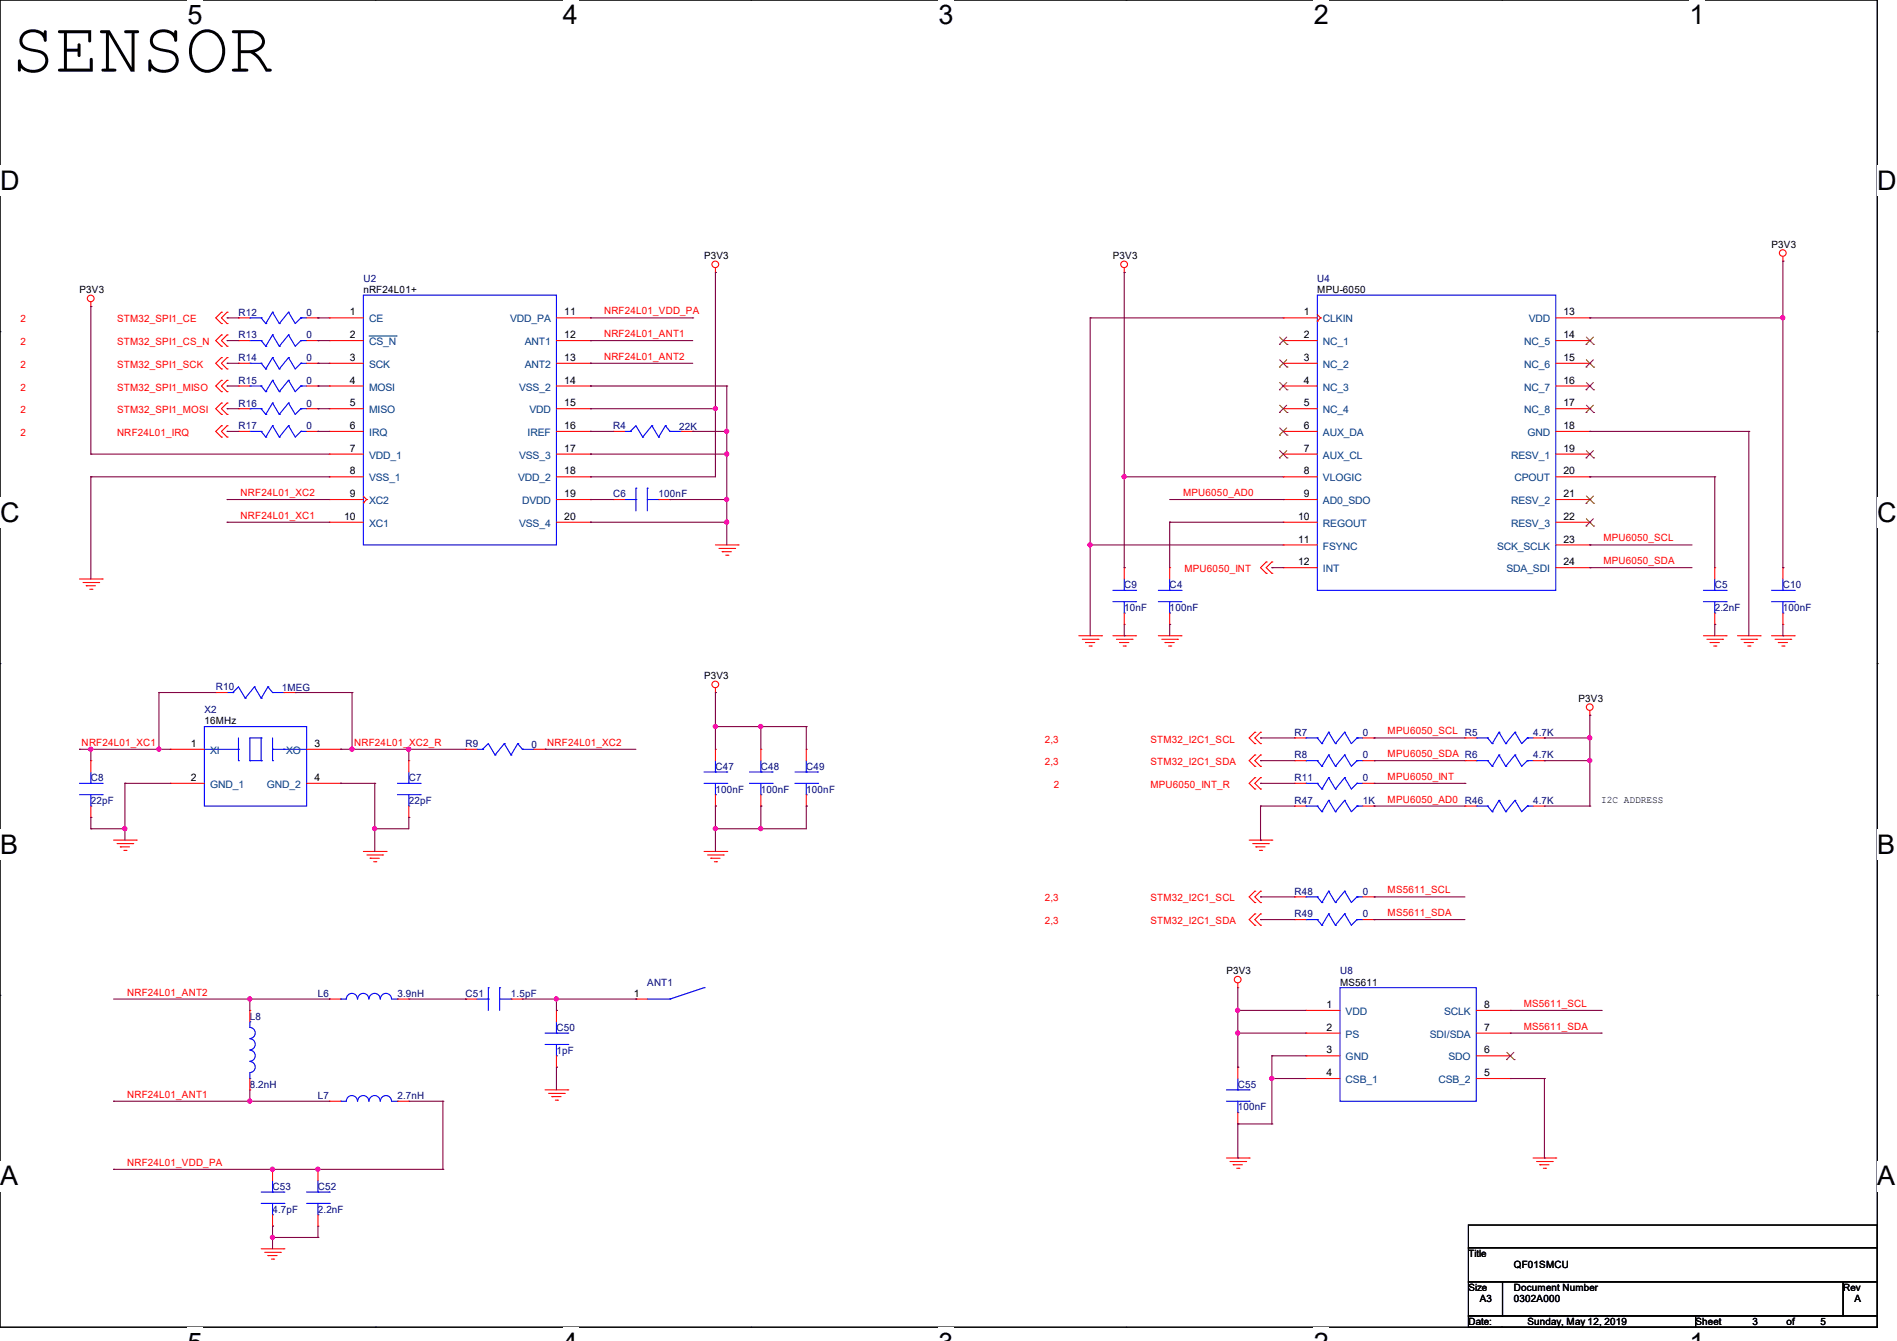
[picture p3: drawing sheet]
<svg xmlns="http://www.w3.org/2000/svg" width="297mm" height="210mm" viewBox="0 0 297 210" stroke-linecap="round" stroke-linejoin="round" font-family="sans-serif">
<path d="M0 0h293.9v207.9h-293.9z" fill="none" stroke="#000" stroke-width=".17"/>
<g fill="#fff">
<path d="M29.4 0h2.3v4.7h-2.3z"/>
<path d="M29.4 207.9h2.3v2.1h-2.3z"/>
</g>
<path d="M58.8 0h.1M58.8 207.9h.1" fill="none" stroke="#000" stroke-width=".17"/>
<g fill="#fff">
<path d="M88.1 0h2.4v4.7h-2.4z"/>
<path d="M88.1 207.9h2.4v2.1h-2.4z"/>
</g>
<path d="M117.6 0h.1M117.6 207.9h.1" fill="none" stroke="#000" stroke-width=".17"/>
<g fill="#fff">
<path d="M146.9 0h2.4v4.7h-2.4z"/>
<path d="M146.9 207.9h2.4v2.1h-2.4z"/>
</g>
<path d="M176.3 0h.1M176.3 207.9h.1" fill="none" stroke="#000" stroke-width=".17"/>
<g fill="#fff">
<path d="M205.7 0h2.4v4.7h-2.4z"/>
<path d="M205.7 207.9h2.4v2.1h-2.4z"/>
</g>
<path d="M235.1 0h.1M235.1 207.9h.1" fill="none" stroke="#000" stroke-width=".17"/>
<g fill="#fff">
<path d="M264.5 0h2.4v4.7h-2.4z"/>
<path d="M264.5 207.9h2.4v2.1h-2.4z"/>
<path d="M0 26h3v4.7h-3z"/>
<path d="M293.9 26h3.1v4.7h-3.1z"/>
<path d="M0 77.9h3v4.7h-3z"/>
<path d="M293.9 77.9h3.1v4.7h-3.1z"/>
</g>
<path d="M0 51.9h.1M293.9 51.9h.1" fill="none" stroke="#000" stroke-width=".17"/>
<g fill="#fff">
<path d="M0 129.9h2.8v4.7h-2.8z"/>
<path d="M293.9 129.9h2.9v4.7h-2.9z"/>
</g>
<path d="M0 103.9h.1M293.9 103.9h.1" fill="none" stroke="#000" stroke-width=".17"/>
<g fill="#fff">
<path d="M0 181.8h2.8v4.8h-2.8z"/>
<path d="M293.8 181.8h3v4.8h-3z"/>
</g>
<path d="M0 155.9h.1M293.9 155.9h.1M229.9 191.9h64v3.5h-64zM229.9 195.4h64v5.3h-64zM229.9 200.7h5.3v5.4h-5.3zM229.9 206.1h35.6v1.8h-35.6zM235.2 200.7h53.4v5.4h-53.4zM265.5 206.1h28.4v1.8h-28.4zM288.6 200.7h5.3v5.4h-5.3z" fill="none" stroke="#000" stroke-width=".17"/>
<g fill="none" stroke="#f00" stroke-width=".17">
<path d="M14.2 48h.1M14.2 47.3v.7M34.7 48.9h.1M34.7 50.7h.1M34.7 52.5h.1M34.7 54.2h.1M34.7 56h.1M34.7 57.8h.1M34.7 59.6h.1M34.7 48.9l-.9 .9 .9 .9M34.7 52.5l-.9 .8 .9 .9M34.7 56l-.9 .9 .9 .9"/>
<path d="M34.7 59.6l-.9 .9 .9 .8M35.6 48.9h.1M35.6 50.7h.1M35.6 52.5h.1M35.6 54.2h.1M35.6 56h.1M35.6 57.8h.1M35.6 59.6h.1M35.6 48.9l-.9 .9 .9 .9M35.6 52.5l-.9 .8 .9 .9M35.6 56l-.9 .9 .9 .9M35.6 59.6l-.9 .9 .9 .8"/>
<path d="M37.3 56.9h.1M37.3 53.3h.1M37.3 49.8h.1M37.3 49.8h1.8M37.3 53.3h1.8M37.3 56.9h1.8M48 49.8h1.8M48 53.3h1.8M48 56.9h1.8M49.8 56.9h.1M49.8 53.3h.1M49.8 49.8h.1"/>
<path d="M51.6 49.8h.1M51.6 53.3h.1M51.6 56.9h.1M51.6 49.8h5.3M51.6 53.3h5.3M51.6 56.9h5.3M87.1 49.8h5.4M87.1 53.3h5.4M87.1 56.9h5.4M92.5 49.8h.1M92.5 53.3h.1M92.5 56.9h.1"/>
<path d="M112 42.7h.1M112 42v.7M176 42.7h.1M176 42v.7M200.9 49.8h.1M200.9 53.3h.1M200.9 56.9h.1M200.9 49.8h5.3M200.9 53.3h5.3M200.9 56.9h5.3M206.2 50.3h.1M206.2 49.3l.6 .5"/>
<path d="M206.8 49.8h.1M206.8 49.8l-.6 .5M243.6 49.8h5.3M243.6 53.3h5.3M243.6 56.9h5.3M248.9 49.8h.1M248.9 53.3h.1M248.9 56.9h.1M279.1 40.9h.1M279.1 40.2v.7M34.7 61.3h.1M34.7 63.1h.1"/>
<path d="M34.7 64.9h.1M34.7 66.7h.1M34.7 68.5h.1M34.7 63.1l-.9 .9 .9 .9M34.7 66.7l-.9 .9 .9 .9M35.6 61.3h.1M35.6 63.1h.1M35.6 64.9h.1M35.6 66.7h.1M35.6 68.5h.1M35.6 63.1l-.9 .9 .9 .9M35.6 66.7l-.9 .9 .9 .9"/>
<path d="M37.3 60.5h.1M37.3 67.6h.1M37.3 64h.1M37.3 60.5h1.8M37.3 64h1.8M37.3 67.6h1.8M48 60.5h1.8M48 64h1.8M48 67.6h1.8M49.8 60.5h.1M49.8 67.6h.1M49.8 64h.1"/>
<path d="M51.6 60.5h.1M51.6 64h.1M51.6 67.6h.1M51.6 71.1h.1M51.6 74.7h.1M51.6 78.2h.1M51.6 60.5h5.3M51.6 64h5.3M51.6 67.6h5.3M51.6 71.1h5.3M51.6 74.7h5.3M51.6 78.2h5.3"/>
<path d="M56.9 78.7h.1M56.9 77.7l.5 .5M57.4 78.2h.1M57.4 78.2l-.5 .5M87.1 60.5h5.4M87.1 64h5.4M87.1 67.6h5.4M87.1 71.1h5.4M87.1 74.7h5.4M87.1 78.2h5.4M92.5 60.5h.1M92.5 64h.1"/>
<path d="M92.5 67.6h.1M92.5 71.1h.1M92.5 74.7h.1M92.5 78.2h.1M96 67.6h.1M96 78.2h.1M96 67.6h1.8M96 78.2h1.8M103.1 78.2h1.8M104.9 78.2h.1M106.7 67.6h1.8M108.5 67.6h.1"/>
<path d="M200.9 67.6h.1M200.9 71.1h.1M200.9 74.7h.1M200.9 78.2h.1M200.9 60.5h.1M200.9 64h.1M200.9 60.5h5.3M200.9 64h5.3M200.9 67.6h5.3M200.9 71.1h5.3M200.9 74.7h5.3M200.9 78.2h5.3"/>
<path d="M243.6 60.5h5.3M243.6 64h5.3M243.6 67.6h5.3M243.6 71.1h5.3M243.6 74.7h5.3M243.6 78.2h5.3M248.9 60.5h.1M248.9 64h.1M248.9 67.6h.1M248.9 71.1h.1M248.9 74.7h.1M248.9 78.2h.1"/>
<path d="M12.4 90.7h3.6M13 91.2h2.5M13.5 91.7h.1M13.5 91.7h1.4M14.1 92.3h.3M14.4 92.3h.1M15.5 91.2h.1M16 90.7h.1M51.6 81.8h.1M51.6 81.8h5.3M87.1 81.8h5.4M92.5 81.8h.1"/>
<path d="M112 85.3h3.6M112.6 85.9h2.4M113.1 86.4h.1M113.1 86.4h1.4M113.6 87h.4M114 87h.1M115 85.9h.1M115.6 85.3h.1M168.9 99.6h3.6M172.5 99.6h.1M174.2 99.6h3.6M176 97.8h.1"/>
<path d="M176 88.9h.1M176 88.9v1.8M176 96v1.8M177.8 99.6h.1M181.4 99.6h3.5M183.1 97.8h.1M183.1 88.9h.1M183.1 88.9v1.8M183.1 96v1.8M184.9 99.6h.1M198.2 88h.1M198.2 89.8h.1"/>
<path d="M198.2 88l-.8 .9 .8 .9M199.1 88h.1M199.1 89.8h.1M199.1 88l-.9 .9 .9 .9M200.9 81.8h.1M200.9 85.3h.1M200.9 88.9h.1M200.9 85.3h5.3M200.9 81.8h5.3M200.9 88.9h5.3M243.6 85.3h5.3M243.6 81.8h5.3"/>
<path d="M243.6 88.9h5.3M248.9 81.8h.1M248.9 85.3h.1M248.9 88.9h.1M266.7 99.6h3.6M268.5 97.8h.1M268.5 88.9h.1M268.5 88.9v1.8M268.5 96v1.8M270.3 99.6h.1M272 99.6h3.6M275.6 99.6h.1"/>
<path d="M277.4 99.6h3.5M279.1 97.8h.1M279.1 88.9h.1M279.1 88.9v1.8M279.1 96v1.8M280.9 99.6h.1M14.2 119.1h.1M14.2 119.1v1.8M26.7 117.3h.1M26.7 117.3h5.3M33.8 108.5h.1M33.8 108.5h1.8"/>
<path d="M44.4 108.5h1.8M46.2 108.5h.1M48 117.3h5.3M53.3 117.3h.1M64 119.1h.1M64 119.1v1.8M72.9 117.3h.1M72.9 117.3h1.8M83.6 117.3h1.7M85.3 117.3h.1M112 108.5h.1M112 117.3h.1"/>
<path d="M112 107.7v.8M112 117.3v1.8M119.1 117.3h.1M119.1 117.3v1.8M126.2 117.3h.1M126.2 117.3v1.8M169.5 100.1h2.4M170 100.6h.1M170 100.6h1.4M170.5 101.2h.4M170.9 101.2h.1M171.9 100.1h.1"/>
<path d="M174.8 100.1h2.4M175.3 100.6h.1M175.3 100.6h1.4M175.9 101.2h.3M176.2 101.2h.1M177.2 100.1h.1M181.9 100.1h2.5M182.4 100.6h.1M182.4 100.6h1.5M183 101.2h.3M183.3 101.2h.1M184.4 100.1h.1"/>
<path d="M196.5 114.7h.1M196.5 116.5h.1M196.5 118.2h.1M196.5 114.7l-.9 .9 .9 .9M196.5 118.2l-.9 .9 .9 .9M197.4 114.7h.1M197.4 116.5h.1M197.4 118.2h.1M197.4 114.7l-.9 .9 .9 .9M197.4 118.2l-.9 .9 .9 .9M202.7 119.1h.1M202.7 115.6h.1"/>
<path d="M202.7 119.1h1.8M202.7 115.6h1.8M213.4 119.1h1.7M213.4 115.6h1.7M215.1 119.1h.1M215.1 115.6h.1M229.4 115.6h.1M229.4 119.1h.1M229.4 119.1h1.7M229.4 115.6h1.7M240 119.1h1.8M240 115.6h1.8"/>
<path d="M241.8 115.6h.1M241.8 119.1h.1M248.9 112h.1M248.9 111.3v.7M267.3 100.1h2.4M267.8 100.6h.1M267.8 100.6h1.4M268.3 101.2h.3M268.6 101.2h.1M269.7 100.1h.1M272.6 100.1h2.4M273.1 100.6h.1"/>
<path d="M273.1 100.6h1.4M273.6 101.2h.4M274 101.2h.1M275 100.1h.1M277.9 100.1h2.5M278.4 100.6h.1M278.4 100.6h1.5M279 101.2h.3M279.3 101.2h.1M280.4 100.1h.1M14.2 128h.1M14.2 126.2v1.8"/>
<path d="M17.8 131.6h3.5M18.3 132.1h2.5M18.8 132.6h.1M18.8 132.6h1.5M19.4 133.2h.3M19.7 133.2h.1M20.8 132.1h.1M21.3 131.6h.1M26.7 122.7h.1M26.7 122.7h5.3M48 122.7h5.3M53.3 122.7h.1"/>
<path d="M56.9 133.3h3.6M57.4 133.9h2.5M58 134.4h.1M58 134.4h1.4M58.5 135h.3M58.8 135h.1M59.9 133.9h.1M60.5 133.3h.1M64 128h.1M64 126.2v1.8M110.2 133.3h3.6M110.8 133.9h2.4"/>
<path d="M111.3 134.4h.1M111.3 134.4h1.4M111.8 135h.4M112 126.2h.1M112 124.5v1.7M112.2 135h.1M113.2 133.9h.1M113.8 133.3h.1M119.1 126.2h.1M119.1 124.5v1.7M126.2 126.2h.1M126.2 124.5v1.7"/>
<path d="M195.6 131.6h3.5M196.1 132.1h2.5M196.5 120h.1M196.5 121.8h.1M196.5 123.6h.1M196.5 139.6h.1M196.5 121.8l-.9 .9 .9 .9M196.5 139.6l-.9 .9 .9 .9M196.6 132.6h.1M196.6 132.6h1.5M197.2 133.2h.3M197.4 120h.1"/>
<path d="M197.4 121.8h.1M197.4 123.6h.1M197.4 139.6h.1M197.4 121.8l-.9 .9 .9 .9M197.4 139.6l-.9 .9 .9 .9M197.5 133.2h.1M198.6 132.1h.1M199.1 131.6h.1M202.7 126.2h.1M202.7 122.7h.1M202.7 126.2h1.8M202.7 122.7h1.8"/>
<path d="M213.4 126.2h1.7M213.4 122.7h1.7M215.1 126.2h.1M215.1 122.7h.1M229.4 126.2h.1M229.4 126.2h1.7M240 126.2h1.8M241.8 126.2h.1M39.1 158.2h.1M39.1 158.2v1.8M51.6 156.5h.1M51.6 156.5h1.7"/>
<path d="M62.2 156.5h1.8M64 156.5h.1M72.9 156.5h.1M72.9 156.5h1.8M80 156.5h1.8M81.8 156.5h.1M87.1 158.2h.1M87.1 158.2v1.8M99.6 156.5h.1M99.6 156.5h1.7M193.8 154.7h.1M193.8 154v.7"/>
<path d="M196.5 141.4h.1M196.5 143.1h.1M196.5 144.9h.1M196.5 143.1l-.9 .9 .9 .9M197.4 141.4h.1M197.4 143.1h.1M197.4 144.9h.1M197.4 143.1l-.9 .9 .9 .9M202.7 140.5h.1M202.7 144h.1M202.7 140.5h1.8M202.7 144h1.8"/>
<path d="M204.5 158.2h.1M204.5 158.2h5.3M213.4 140.5h1.7M213.4 144h1.7M215.1 140.5h.1M215.1 144h.1M231.1 158.2h5.4M236.5 158.2h.1M39.1 170.7h.1M39.1 168.9v1.8M51.6 172.5h.1M51.6 172.5h1.7"/>
<path d="M62.2 172.5h1.8M64 172.5h.1M85.3 170.7h3.6M85.9 171.2h2.4M86.4 171.7h.1M86.4 171.7h1.4M87 172.3h.3M87.1 167.1h.1M87.1 165.4v1.7M87.3 172.3h.1M88.3 171.2h.1M88.9 170.7h.1"/>
<path d="M193.8 176h.1M193.8 167.1h.1M193.8 167.1v1.8M193.8 174.2v1.8M204.5 161.8h.1M204.5 165.4h.1M204.5 168.9h.1M204.5 161.8h5.3M204.5 165.4h5.3M204.5 168.9h5.3M231.1 161.8h5.4M231.1 165.4h5.4"/>
<path d="M231.1 168.9h5.4M236.5 168.9h.1M236.5 165.4h.1M236.5 161.8h.1M40.9 195.6h3.5M41.4 196.1h2.5M42 196.6h.1M42 196.6h1.4M42.5 197.2h.3M42.7 192h.1M42.7 183.1h.1M42.7 183.1v1.8"/>
<path d="M42.7 190.2v1.8M42.8 197.2h.1M43.9 196.1h.1M44.4 195.6h.1M49.8 192h.1M49.8 183.1h.1M49.8 183.1v1.8M49.8 190.2v1.8M192 181.4h3.6M192.6 181.9h2.4M193.1 182.4h.1M193.1 182.4h1.4"/>
<path d="M193.6 183h.4M194 183h.1M195 181.9h.1M195.6 181.4h.1M240 181.4h3.6M240.6 181.9h2.4M241.1 182.4h.1M241.1 182.4h1.4M241.6 183h.4M242 183h.1M243 181.9h.1M243.6 181.4h.1"/>
<circle cx="279.1" cy="39.6" r=".52"/>
<circle cx="14.2" cy="46.7" r=".52"/>
<circle cx="112" cy="41.4" r=".52"/>
<circle cx="176" cy="41.4" r=".52"/>
<circle cx="112" cy="107.2" r=".52"/>
<circle cx="248.9" cy="110.7" r=".52"/>
<circle cx="193.8" cy="153.4" r=".52"/>
</g>
<g fill="none" stroke="#00f" stroke-width=".17">
<path d="M39.1 56.9h.1M39.1 53.3h.1M39.1 49.8h.1M39.1 56.9h1.8M39.1 53.3h1.8M39.1 49.8h1.8M40.9 56.9h.1M40.9 53.3h.1M40.9 49.8h.1M40.9 56.9l.7 .9M40.9 53.3l.7 .9M40.9 49.8l.7 .9"/>
<path d="M41.6 57.8h.1M41.6 54.2h.1M41.6 50.7h.1M42.7 59.6h.1M42.7 56h.1M42.7 52.5h.1M42.7 48.9h.1M42.7 59.6l1 1.7M42.7 59.6l-1.1 1.7M42.7 56l1 1.8M42.7 56l-1.1 1.8M42.7 52.5l1 1.7"/>
<path d="M42.7 52.5l-1.1 1.7M42.7 48.9l1 1.8M42.7 48.9l-1.1 1.8M43.7 57.8h.1M43.7 54.2h.1M43.7 50.7h.1M45.2 59.6h.1M45.2 56h.1M45.2 52.5h.1M45.2 48.9h.1M45.2 59.6l1 1.7 .9-.8M45.2 59.6l-1.5 1.7"/>
<path d="M45.2 56l1 1.8 .9-.9M45.2 56l-1.5 1.8M45.2 52.5l1 1.7 .9-.9M45.2 52.5l-1.5 1.7M45.2 48.9l1 1.8 .9-.9M45.2 48.9l-1.5 1.8M47.1 56.9h.1M47.1 53.3h.1M47.1 49.8h.1M47.1 56.9h.9M47.1 53.3h.9M47.1 49.8h.9"/>
<path d="M56.9 46.2h30.2v39.1h-30.2zM206.2 46.2h37.4v46.3h-37.4zM39.1 60.5h.1M39.1 67.6h.1M39.1 64h.1M39.1 60.5h1.8M39.1 67.6h1.8M39.1 64h1.8M40.9 60.5h.1M40.9 67.6h.1M40.9 64h.1M40.9 60.5l.7 .8"/>
<path d="M40.9 67.6l.7 .9M40.9 64l.7 .9M41.6 61.3h.1M41.6 68.5h.1M41.6 64.9h.1M42.7 66.7h.1M42.7 63.1h.1M42.7 66.7l1 1.8M42.7 66.7l-1.1 1.8M42.7 63.1l1 1.8M42.7 63.1l-1.1 1.8M43.7 61.3h.1"/>
<path d="M43.7 68.5h.1M43.7 64.9h.1M45.2 66.7h.1M45.2 63.1h.1M45.2 66.7l1 1.8 .9-.9M45.2 66.7l-1.5 1.8M45.2 63.1l1 1.8 .9-.9M45.2 63.1l-1.5 1.8M47.1 60.5h.1M47.1 67.6h.1M47.1 64h.1M47.1 60.5h.9"/>
<path d="M47.1 67.6h.9M47.1 64h.9M97.8 67.6h.9M97.8 78.2h1.8M98.7 67.6h.1M98.7 67.6l.9-.9 1 1.8M99.6 76.5h.1M99.6 78.2h.1M99.6 76.5v3.5M100.6 68.5h.1M101.3 76.5h.1M101.3 76.5v3.5"/>
<path d="M101.3 78.2h1.8M102.1 66.7h.1M102.1 66.7l-1.5 1.8M102.1 66.7l1 1.8M103.1 68.5h.1M103.1 78.2h.1M104.2 66.7h.1M104.2 66.7l-1.1 1.8M104.2 66.7l.7 .9M104.9 67.6h.1M104.9 67.6h1.8M106.7 67.6h.1"/>
<path d="M174.2 92.5h3.6M174.2 94.2h3.6M176 92.5h.1M176 96h.1M176 90.7v1.8M176 94.2v1.8M177.8 92.5h.1M177.8 94.2h.1M181.4 92.5h3.5M181.4 94.2h3.5M183.1 92.5h.1M183.1 96h.1"/>
<path d="M183.1 90.7v1.8M183.1 94.2v1.8M184.9 92.5h.1M184.9 94.2h.1M266.7 92.5h3.6M266.7 94.2h3.6M268.5 92.5h.1M268.5 96h.1M268.5 90.7v1.8M268.5 94.2v1.8M270.3 92.5h.1M270.3 94.2h.1"/>
<path d="M277.4 92.5h3.5M277.4 94.2h3.5M279.1 92.5h.1M279.1 96h.1M279.1 90.7v1.8M279.1 94.2v1.8M280.9 92.5h.1M280.9 94.2h.1M32 113.8h16v12.4h-16zM32 117.3h5.3M35.6 108.5h.8M36.4 108.5h.1"/>
<path d="M36.4 108.5l.9-.9 1.1 1.7M37.3 117.3h.1M37.3 119.1h.1M37.3 115.6v3.5M38.4 109.3h.1M39.1 119.1h.1M39.1 119.1h1.8M39.8 107.6h.1M39.8 107.6l-1.4 1.7M39.8 107.6l1.1 1.7M40.9 115.6h.1M40.9 119.1h.1"/>
<path d="M40.9 109.3h.1M40.9 115.6h-1.8v3.5M40.9 115.6v3.5M42 107.6h.1M42 107.6l-1.1 1.7M42 107.6l.7 .9M42.7 117.3h.1M42.7 119.1h.1M42.7 108.5h.1M42.7 117.3h5.3M42.7 115.6v3.5M42.7 108.5h1.7"/>
<path d="M44.4 117.3h.1M44.4 108.5h.1M74.7 117.3h.9M75.6 117.3h.1M75.6 117.3l.9-.8 1 1.7M77.5 118.2h.1M79 116.5h.1M79 116.5l-1.5 1.7M79 116.5l1 1.7M80 118.2h.1M81.1 116.5h.1M81.1 116.5l-1.1 1.7"/>
<path d="M81.1 116.5l.7 .8M81.8 117.3h.1M81.8 117.3h1.8M83.6 117.3h.1M112 119.1v1.8M119.1 119.1v1.8M126.2 119.1v1.8M204.5 119.1h.1M204.5 115.6h.1M204.5 119.1h1.7M204.5 115.6h1.7M206.2 119.1h.1"/>
<path d="M206.2 115.6h.1M206.2 119.1l.8 .9M206.2 115.6l.8 .9M207 116.5h.1M208 118.2h.1M208 114.7h.1M208 118.2l1.1 1.8M208 118.2l-1 1.8M208 114.7l1.1 1.8M208 114.7l-1 1.8M209.1 116.5h.1M210.5 118.2h.1"/>
<path d="M210.5 114.7h.1M210.5 118.2l1.1 1.8 .9-.9M210.5 118.2l-1.4 1.8M210.5 114.7l1.1 1.8 .9-.9M210.5 114.7l-1.4 1.8M212.5 119.1h.1M212.5 115.6h.1M212.5 119.1h.9M212.5 115.6h.9M231.1 115.6h.1M231.1 119.1h.1M231.1 119.1h1.8"/>
<path d="M231.1 115.6h1.8M232.9 115.6h.1M232.9 119.1h.1M232.9 115.6l.7 .9M232.9 119.1l.7 .9M233.6 116.5h.1M234.7 114.7h.1M234.7 118.2h.1M234.7 114.7l1.1 1.8M234.7 114.7l-1.1 1.8M234.7 118.2l1.1 1.8M234.7 118.2l-1.1 1.8"/>
<path d="M235.8 116.5h.1M237.2 114.7h.1M237.2 118.2h.1M237.2 114.7l1.1 1.8 .8-.9M237.2 114.7l-1.4 1.8M237.2 118.2l1.1 1.8 .8-.9M237.2 118.2l-1.4 1.8M239.1 115.6h.1M239.1 119.1h.1M239.1 119.1h.9M239.1 115.6h.9M12.4 122.7h3.6"/>
<path d="M12.4 124.5h3.6M14.2 122.7h.1M14.2 126.2h.1M14.2 120.9v1.8M14.2 124.5v1.7M16 122.7h.1M16 124.5h.1M62.2 122.7h3.6M62.2 124.5h3.6M64 122.7h.1M64 126.2h.1M64 120.9v1.8"/>
<path d="M64 124.5v1.7M65.8 122.7h.1M65.8 124.5h.1M110.2 120.9h3.6M110.2 122.7h3.6M112 120.9h.1M112 124.5h.1M112 122.7v1.8M113.8 120.9h.1M113.8 122.7h.1M117.3 120.9h3.6M117.3 122.7h3.6"/>
<path d="M119.1 120.9h.1M119.1 124.5h.1M119.1 122.7v1.8M120.9 120.9h.1M120.9 122.7h.1M124.5 120.9h3.5M124.5 122.7h3.5M126.2 120.9h.1M126.2 124.5h.1M126.2 122.7v1.8M128 120.9h.1M128 122.7h.1"/>
<path d="M204.5 126.2h.1M204.5 122.7h.1M204.5 126.2h1.7M204.5 122.7h1.7M206.2 126.2h.1M206.2 122.7h.1M206.2 126.2l.8 .9M206.2 122.7l.8 .9M207 120h.1M207 127.1h.1M207 123.6h.1M208 139.6h.1"/>
<path d="M208 125.3h.1M208 121.8h.1M208 139.6l1.1 1.8M208 139.6l-1 1.8M208 125.3l1.1 1.8M208 125.3l-1 1.8M208 121.8l1.1 1.8M208 121.8l-1 1.8M209.1 120h.1M209.1 127.1h.1M209.1 123.6h.1M210.5 139.6h.1"/>
<path d="M210.5 125.3h.1M210.5 121.8h.1M210.5 139.6l1.1 1.8 .9-.9M210.5 139.6l-1.4 1.8M210.5 125.3l1.1 1.8 .9-.9M210.5 125.3l-1.4 1.8M210.5 121.8l1.1 1.8 .9-.9M210.5 121.8l-1.4 1.8M212.5 126.2h.1M212.5 122.7h.1M212.5 126.2h.9M212.5 122.7h.9"/>
<path d="M231.1 126.2h.1M231.1 126.2h1.8M232.9 126.2h.1M232.9 126.2l.7 .9M233.6 120h.1M233.6 127.1h.1M234.7 125.3h.1M234.7 125.3l1.1 1.8M234.7 125.3l-1.1 1.8M235.8 120h.1M235.8 127.1h.1M237.2 125.3h.1"/>
<path d="M237.2 125.3l1.1 1.8 .8-.9M237.2 125.3l-1.4 1.8M239.1 126.2h.1M239.1 126.2h.9M53.3 156.5h.9a.87 .87 0 0 1 .9-.9 .87 .87 0 0 1 .9 .9M53.3 156.5h.1M56 156.5a.87 .87 0 0 1 .9-.9 .87 .87 0 0 1 .8 .9M57.8 156.5a.87 .87 0 0 1 .9-.9 .87 .87 0 0 1 .8 .9M59.6 156.5a.87 .87 0 0 1 .8-.9 .87 .87 0 0 1 .9 .9M61.3 156.5h.9M62.2 156.5h.1M74.7 156.5h1.8"/>
<path d="M76.5 154.7h.1M76.5 156.5h.1M76.5 154.7v3.5M78.2 154.7h.1M78.2 156.5h1.8M78.2 154.7v3.5M80 156.5h.1M101.3 156.5h3.6M104.9 156.5h.1M110.2 154.7h.1M110.2 154.7l-5.3 1.8M204.5 140.5h.1"/>
<path d="M204.5 144h.1M204.5 140.5h1.7M204.5 144h1.7M206.2 140.5h.1M206.2 144h.1M206.2 140.5l.8 .9M206.2 144l.8 .9M207 141.4h.1M207 144.9h.1M208 143.1h.1M208 143.1l1.1 1.8M208 143.1l-1 1.8"/>
<path d="M209.1 141.4h.1M209.1 144.9h.1M209.8 154.7h21.3v17.8h-21.3zM210.5 143.1h.1M210.5 143.1l1.1 1.8 .9-.9M210.5 143.1l-1.4 1.8M212.5 140.5h.1M212.5 144h.1M212.5 140.5h.9M212.5 144h.9M39.1 160v.9a.87 .87 0 0 1 .9 .9 .87 .87 0 0 1-.9 .8M39.1 162.7a.87 .87 0 0 1 .9 .9 .87 .87 0 0 1-.9 .8"/>
<path d="M39.1 164.5a.87 .87 0 0 1 .9 .8 .87 .87 0 0 1-.9 .9M39.1 166.2a.87 .87 0 0 1 .9 .9 .87 .87 0 0 1-.9 .9M39.1 168.9h.1M39.1 160h.1M39.1 168v.9M53.3 172.5h.1M56 172.5a.87 .87 0 0 0-.9-.9 .87 .87 0 0 0-.9 .9h-.9M56 172.5a.87 .87 0 0 1 .9-.9 .87 .87 0 0 1 .8 .9M57.8 172.5a.87 .87 0 0 1 .9-.9 .87 .87 0 0 1 .8 .9M59.6 172.5a.87 .87 0 0 1 .8-.9 .87 .87 0 0 1 .9 .9M61.3 172.5h.9M62.2 172.5h.1"/>
<path d="M85.3 161.8h3.6M85.3 163.6h3.6M87.1 161.8h.1M87.1 165.4h.1M87.1 160v1.8M87.1 163.6v1.8M88.9 161.8h.1M88.9 163.6h.1M192 170.7h3.6M192 172.5h3.6M193.8 170.7h.1M193.8 174.2h.1"/>
<path d="M193.8 168.9v1.8M193.8 172.5v1.7M195.6 170.7h.1M195.6 172.5h.1M40.9 186.7h3.5M40.9 188.5h3.5M42.7 186.7h.1M42.7 190.2h.1M42.7 184.9v1.8M42.7 188.5v1.7M44.4 186.7h.1M44.4 188.5h.1"/>
<path d="M48 186.7h3.6M48 188.5h3.6M49.8 186.7h.1M49.8 190.2h.1M49.8 184.9v1.8M49.8 188.5v1.7M51.6 186.7h.1M51.6 188.5h.1"/>
</g>
<path d="M57.8 52.6h4.2M62 52.6h.1" fill="none" stroke="#004080" stroke-width=".16"/>
<g fill="none" stroke="#804000" stroke-width=".16">
<path d="M200.3 53.9h.1M200.3 57.5h.1M200.4 52.8l1.1 1.1M200.4 56.3l1.1 1.2M200.4 59.9l1.1 1.1M201.5 52.8l-1.2 1.1M201.5 56.3l-1.2 1.2M201.5 59.9l-1.2 1.1M201.5 53.9h.1M201.5 57.5h.1M248.3 53.9h.1M248.3 57.5h.1"/>
<path d="M248.4 52.8l1.1 1.1M248.4 56.3l1.1 1.2M248.4 59.9l1.1 1.1M249.5 52.8l-1.2 1.1M249.5 56.3l-1.2 1.2M249.5 59.9l-1.2 1.1M249.5 53.9h.1M249.5 57.5h.1M200.3 68.2h.1M200.3 71.7h.1M200.3 61h.1M200.3 64.6h.1"/>
<path d="M200.4 67l1.1 1.2M200.4 70.6l1.1 1.1M200.4 63.5l1.1 1.1M201.5 67l-1.2 1.2M201.5 70.6l-1.2 1.1M201.5 63.5l-1.2 1.1M201.5 68.2h.1M201.5 71.7h.1M201.5 61h.1M201.5 64.6h.1M248.3 61h.1M248.3 64.6h.1"/>
<path d="M248.3 71.7h.1M248.3 78.8h.1M248.4 63.5l1.1 1.1M248.4 70.6l1.1 1.1M248.4 77.7l1.1 1.1M249.5 63.5l-1.2 1.1M249.5 70.6l-1.2 1.1M249.5 77.7l-1.2 1.1M249.5 61h.1M249.5 64.6h.1M249.5 71.7h.1M249.5 78.8h.1"/>
<path d="M248.3 82.4h.1M248.4 81.2l1.1 1.2M249.5 81.2l-1.2 1.2M249.5 82.4h.1M235.9 165.9h.1M235.9 164.8l1.2 1.1M237 164.8l-1.1 1.1M237.1 165.9h.1"/>
</g>
<g fill="none" stroke="#800040" stroke-width=".17">
<path d="M14.2 48h.1M14.2 48v23.1M35.6 49.8h.1M35.6 53.3h.1M35.6 56.9h.1M35.6 53.3h1.7M35.6 56.9h1.7M35.6 49.8h1.7M49.8 49.8h.1M49.8 53.3h.1M49.8 56.9h.1M49.8 53.3h1.8"/>
<path d="M49.8 56.9h1.8M49.8 49.8h1.8M92.5 53.3h.1M92.5 56.9h.1M92.5 53.3h16M92.5 56.9h16M92.5 49.8h16M108.5 49.8h.1M112 42.7h.1M112 42.7v32h-19.5M170.7 49.8h.1M170.7 49.8h30.2"/>
<path d="M170.7 49.8v49.8M176 42.7h.1M176 42.7v46.2M248.9 49.8h.1M248.9 49.8h30.2M279.1 40.9h.1M279.1 40.9v48M14.2 71.1h.1M14.2 74.7h.1M14.2 71.1h37.4M14.2 74.7v16M14.2 74.7h37.4"/>
<path d="M35.6 78.2h.1M35.6 60.5h.1M35.6 64h.1M35.6 67.6h.1M35.6 78.2h16M35.6 64h1.7M35.6 67.6h1.7M35.6 60.5h1.7M49.8 60.5h.1M49.8 64h.1M49.8 67.6h.1M49.8 64h1.8"/>
<path d="M49.8 67.6h1.8M49.8 60.5h1.8M92.5 64h.1M92.5 67.6h.1M92.5 74.7h.1M92.5 60.5h.1M92.5 71.1h.1M92.5 78.2h.1M92.5 71.1h21.3M92.5 78.2h3.5M92.5 64h19.5M92.5 67.6h3.5"/>
<path d="M92.5 60.5h21.3M104.9 78.2h.1M104.9 78.2h8.9M108.5 67.6h.1M108.5 67.6h5.3M112 64h.1M113.8 60.5h.1M113.8 71.1h.1M113.8 67.6h.1M113.8 78.2h.1M113.8 60.5v24.8M176 74.7h.1"/>
<path d="M176 74.7h24.9M183.1 78.2h17.8M200.9 78.2h.1M248.9 67.6h.1M248.9 74.7h.1M248.9 74.7h19.6M248.9 67.6h24.9M268.5 74.7h.1M268.5 74.7v14.2M273.8 67.6h.1M273.8 67.6v32M35.6 81.8h.1"/>
<path d="M35.6 81.8h16M92.5 81.8h.1M92.5 81.8h21.3M113.8 81.8h.1M170.7 85.3h.1M170.7 85.3h30.2M176 88.9h.1M176 99.6h.1M176 97.8v1.8M183.1 97.8h.1M183.1 81.8h.1M183.1 81.8h17.8"/>
<path d="M183.1 81.8v7.1M183.1 97.8v1.8M199.1 88.9h.1M199.1 88.9h1.8M248.9 85.3h.1M248.9 88.9h.1M248.9 85.3h16M248.9 88.9h16M268.5 97.8h.1M268.5 97.8v1.8M279.1 88.9h.1M279.1 99.6h.1"/>
<path d="M279.1 97.8v1.8M12.4 117.3h.1M12.4 117.3h14.3M14.2 117.3h.1M14.2 117.3v1.8M24.9 117.3h.1M24.9 108.5h.1M24.9 108.5h8.9M24.9 108.5v8.8M46.2 108.5h.1M46.2 108.5h8.9M53.3 117.3h.1"/>
<path d="M53.3 117.3h19.6M55.1 108.5h.1M55.1 117.3h.1M55.1 108.5v8.8M64 117.3h.1M64 117.3v1.8M85.3 117.3h.1M85.3 117.3h14.3M112 113.8h.1M112 108.5h.1M112 108.5v8.8M112 113.8h14.2"/>
<path d="M119.1 113.8h.1M119.1 113.8v3.5M126.2 113.8h.1M126.2 113.8v3.5M197.4 119.1h.1M197.4 115.6h.1M197.4 115.6h5.3M197.4 119.1h5.3M215.1 115.6h.1M215.1 119.1h.1M215.1 115.6h14.3M215.1 119.1h14.3"/>
<path d="M241.8 119.1h.1M241.8 115.6h.1M241.8 115.6h7.1M241.8 119.1h7.1M248.9 115.6h.1M248.9 112h.1M248.9 119.1h.1M248.9 112v14.2M14.2 128h.1M14.2 129.8h.1M14.2 128v1.8M14.2 129.8h5.4"/>
<path d="M19.6 122.7h.1M19.6 129.8h.1M19.6 122.7h7.1M19.6 122.7v8.9M53.3 122.7h.1M53.3 122.7h5.4M58.7 129.8h.1M58.7 122.7h.1M58.7 122.7v10.6M64 128h.1M64 128v1.8h-5.3M112 126.2h.1"/>
<path d="M112 129.8h.1M112 126.2v7.1M119.1 126.2h.1M119.1 129.8h.1M119.1 126.2v3.6M126.2 126.2h.1M126.2 126.2v3.6h-14.2M197.4 122.7h.1M197.4 126.2h.1M197.4 131.6h.1M197.4 122.7h5.3M197.4 126.2h5.3"/>
<path d="M197.4 126.2v5.4M215.1 126.2h.1M215.1 122.7h14.3M215.1 126.2h14.3M229.4 122.7h.1M241.8 126.2h7.1M248.9 126.2h.1M17.8 156.5h33.8M39.1 156.5h.1M39.1 156.5v1.7M51.6 156.5h.1M64 156.5h8.9"/>
<path d="M72.9 156.5h.1M81.8 156.5h17.8M87.1 156.5h.1M87.1 158.2h.1M87.1 156.5v1.7M99.6 156.5h.1M193.8 158.2h.1M193.8 154.7v12.4M193.8 158.2h10.7M197.4 140.5h.1M197.4 144h.1M197.4 140.5h5.3"/>
<path d="M197.4 144h5.3M215.1 140.5h.1M215.1 144h.1M215.1 140.5h14.3M215.1 144h14.3M236.5 158.2h14.2M250.7 158.2h.1M17.8 172.5h.1M17.8 172.5h33.8M39.1 172.5h.1M39.1 170.7v1.8M64 172.5h5.3"/>
<path d="M69.3 172.5h.1M69.3 172.5v10.6M87.1 167.1h.1M87.1 167.1v3.6M193.8 161.8h.1M193.8 167.1h.1M193.8 176h.1M193.8 176v5.4M193.8 161.8h10.7M193.8 176h5.3M199.1 165.4h.1M199.1 168.9h.1"/>
<path d="M199.1 176h.1M199.1 165.4h5.4M199.1 165.4v10.6M199.1 168.9h5.4M236.5 161.8h14.2M236.5 168.9h5.3M241.8 168.9h.1M241.8 168.9v12.5M250.7 161.8h.1M17.8 183.1h.1M17.8 183.1h51.5M42.7 183.1h.1"/>
<path d="M42.7 193.8h.1M42.7 192h.1M42.7 192v3.6M42.7 193.8h7.1M49.8 183.1h.1M49.8 193.8h.1M49.8 192v1.8M69.3 183.1h.1M193.8 181.4h.1M241.8 181.4h.1"/>
</g>
<g fill="#f0f" stroke="#f0f" stroke-width=".17">
<circle cx="113.8" cy="78.2" r=".32"/>
<circle cx="113.8" cy="71.1" r=".32"/>
<circle cx="113.8" cy="67.5" r=".32"/>
<circle cx="113.8" cy="81.8" r=".32"/>
<circle cx="64" cy="117.3" r=".32"/>
<circle cx="58.7" cy="129.8" r=".32"/>
<circle cx="24.9" cy="117.3" r=".32"/>
<circle cx="14.2" cy="117.3" r=".32"/>
<circle cx="55.1" cy="117.3" r=".32"/>
<circle cx="19.5" cy="129.8" r=".32"/>
<circle cx="170.7" cy="85.3" r=".32"/>
<circle cx="248.9" cy="119.1" r=".32"/>
<circle cx="248.9" cy="115.5" r=".32"/>
<circle cx="112" cy="64" r=".32"/>
<circle cx="279.1" cy="49.8" r=".32"/>
<circle cx="112" cy="113.8" r=".32"/>
<circle cx="119.1" cy="113.8" r=".32"/>
<circle cx="112" cy="129.8" r=".32"/>
<circle cx="119.1" cy="129.8" r=".32"/>
<circle cx="39.1" cy="156.4" r=".32"/>
<circle cx="39.1" cy="172.4" r=".32"/>
<circle cx="42.7" cy="183.1" r=".32"/>
<circle cx="87.1" cy="156.4" r=".32"/>
<circle cx="49.8" cy="183.1" r=".32"/>
<circle cx="42.7" cy="193.8" r=".32"/>
<circle cx="176" cy="74.7" r=".32"/>
<circle cx="193.8" cy="158.2" r=".32"/>
<circle cx="193.8" cy="161.8" r=".32"/>
<circle cx="199.1" cy="168.9" r=".32"/>
</g>
<text font-size="11.3" x="1.8" y="11.2">SENSOR</text>
<g font-size="4.2">
<text x="29.4" y="3.8">5</text>
<text x="88.1" y="3.8">4</text>
<text x="146.9" y="3.8">3</text>
<text x="205.7" y="3.8">2</text>
<text x="264.5" y="3.8">1</text>
<text x="0" y="29.8">D</text>
<text x="293.9" y="29.8">D</text>
<text x="0" y="81.7">C</text>
<text x="293.9" y="81.7">C</text>
<text x="0" y="133.7">B</text>
<text x="293.9" y="133.7">B</text>
<text x="0" y="185.6">A</text>
<text x="293.9" y="185.6">A</text>
</g>
<g font-size="1.6">
<text x="110.2" y="40.6">P3V3</text>
<text x="174.2" y="40.6">P3V3</text>
<text x="277.4" y="38.8">P3V3</text>
<text x="12.4" y="45.9">P3V3</text>
<text x="56.9" y="45.9">nRF24L01+</text>
<text x="206.2" y="45.9">MPU-6050</text>
<text x="54.8" y="49.4">1</text>
<text x="54.8" y="53">2</text>
<text x="88.3" y="49.4">11</text>
<text x="88.3" y="53">12</text>
<text x="204.1" y="49.4">1</text>
<text x="204.1" y="53">2</text>
<text x="244.8" y="49.4">13</text>
<text x="244.8" y="53">14</text>
<text x="54.8" y="56.5">3</text>
<text x="88.3" y="56.5">13</text>
<text x="204.1" y="56.5">3</text>
<text x="244.8" y="56.5">15</text>
<text x="54.8" y="60.1">4</text>
<text x="54.8" y="63.6">5</text>
<text x="88.3" y="60.1">14</text>
<text x="88.3" y="63.6">15</text>
<text x="204.1" y="60.1">4</text>
<text x="204.1" y="63.6">5</text>
<text x="244.8" y="60.1">16</text>
<text x="244.8" y="63.6">17</text>
<text x="54.8" y="67.2">6</text>
<text x="54.8" y="70.7">7</text>
<text x="88.3" y="67.2">16</text>
<text x="88.3" y="70.7">17</text>
<text x="204.1" y="67.2">6</text>
<text x="204.1" y="70.7">7</text>
<text x="244.8" y="67.2">18</text>
<text x="244.8" y="70.7">19</text>
<text x="54.8" y="74.3">8</text>
<text x="54.8" y="77.9">9</text>
<text x="88.3" y="74.3">18</text>
<text x="88.3" y="77.9">19</text>
<text x="204.1" y="74.3">8</text>
<text x="204.1" y="77.9">9</text>
<text x="244.8" y="74.3">20</text>
<text x="244.8" y="77.9">21</text>
<text x="53.9" y="81.4">10</text>
<text x="88.3" y="81.4">20</text>
<text x="203.2" y="81.4">10</text>
<text x="244.8" y="81.4">22</text>
<text x="203.2" y="85">11</text>
<text x="203.2" y="88.5">12</text>
<text x="244.8" y="85">23</text>
<text x="244.8" y="88.5">24</text>
<text x="110.2" y="106.3">P3V3</text>
<text x="32" y="113.5">16MHz</text>
<text x="247.1" y="109.9">P3V3</text>
<text x="29.9" y="117">1</text>
<text x="49.2" y="117">3</text>
<text x="29.9" y="122.3">2</text>
<text x="49.2" y="122.3">4</text>
<text x="250.7" y="125.7">I2C ADDRESS</text>
<text x="192" y="152.6">P3V3</text>
<text x="209.8" y="154.3">MS5611</text>
<text x="99.2" y="156.1">1</text>
<text x="207.7" y="157.9">1</text>
<text x="207.7" y="161.4">2</text>
<text x="232.4" y="161.4">7</text>
<text x="232.4" y="157.9">8</text>
<text x="207.7" y="165">3</text>
<text x="232.4" y="165">6</text>
<text x="207.7" y="168.5">4</text>
<text x="232.4" y="168.5">5</text>
<text x="229.9" y="196.8">Title</text>
<text x="229.9" y="202.2">Size</text>
<text x="231.7" y="204">A3</text>
<text x="237" y="202.2">Document Number</text>
<text x="237" y="204">0302A000</text>
<text x="237" y="198.6">QF01SMCU</text>
<text x="288.6" y="202.2">Rev</text>
<text x="290.4" y="204">A</text>
<text x="229.9" y="207.5">Date:</text>
<text x="239.1" y="207.5">Sunday, May 12, 2019</text>
<text x="265.5" y="207.5">Sheet</text>
<text x="274.4" y="207.5">3</text>
<text x="279.7" y="207.5">of</text>
<text x="285" y="207.5">5</text>
</g>
<g font-size="1.6" fill="#000080">
<text x="56.9" y="44.1">U2</text>
<text x="206.2" y="44.1">U4</text>
<text x="37.3" y="53">R13</text>
<text x="37.3" y="49.4">R12</text>
<text x="48" y="53">0</text>
<text x="48" y="49.4">0</text>
<text x="37.3" y="56.6">R14</text>
<text x="48" y="56.6">0</text>
<text x="37.3" y="60.1">R15</text>
<text x="37.3" y="63.7">R16</text>
<text x="48" y="60.1">0</text>
<text x="48" y="63.7">0</text>
<text x="37.3" y="67.2">R17</text>
<text x="48" y="67.2">0</text>
<text x="96" y="67.2">R4</text>
<text x="106.3" y="67.4">22K</text>
<text x="96" y="77.9">C6</text>
<text x="103.1" y="77.9">100nF</text>
<text x="176" y="92.1">C9</text>
<text x="176" y="95.7">10nF</text>
<text x="183.1" y="92.1">C4</text>
<text x="183.1" y="95.7">100nF</text>
<text x="268.5" y="92.1">C5</text>
<text x="268.5" y="95.7">2.2nF</text>
<text x="279.1" y="92.1">C10</text>
<text x="279.1" y="95.7">100nF</text>
<text x="32" y="111.7">X2</text>
<text x="33.8" y="108.1">R10</text>
<text x="44.1" y="108.3">1MEG</text>
<text x="72.9" y="117">R9</text>
<text x="83.2" y="117.2">0</text>
<text x="202.7" y="118.8">R8</text>
<text x="202.7" y="115.2">R7</text>
<text x="213.4" y="118.8">0</text>
<text x="213.4" y="115.2">0</text>
<text x="240" y="115.2">4.7K</text>
<text x="240" y="118.8">4.7K</text>
<text x="14.2" y="122.3">C8</text>
<text x="14.2" y="125.9">22pF</text>
<text x="64" y="122.3">C7</text>
<text x="64" y="125.9">22pF</text>
<text x="112" y="120.6">C47</text>
<text x="112" y="124.1">100nF</text>
<text x="119.1" y="120.6">C48</text>
<text x="119.1" y="124.1">100nF</text>
<text x="126.2" y="120.6">C49</text>
<text x="126.2" y="124.1">100nF</text>
<text x="202.7" y="125.9">R47</text>
<text x="202.7" y="122.3">R11</text>
<text x="213.4" y="125.9">1K</text>
<text x="213.4" y="122.3">0</text>
<text x="240" y="125.9">4.7K</text>
<text x="202.7" y="140.1">R48</text>
<text x="202.7" y="143.7">R49</text>
<text x="213.4" y="140.1">0</text>
<text x="213.4" y="143.7">0</text>
<text x="101.3" y="154.3">ANT1</text>
<text x="209.8" y="152.6">U8</text>
<text x="39.1" y="159.7">L8</text>
<text x="49.8" y="156.1">L6</text>
<text x="62.2" y="156.1">3.9nH</text>
<text x="72.9" y="156.1">C51</text>
<text x="80" y="156.1">1.5pF</text>
<text x="87.1" y="161.5">C50</text>
<text x="87.1" y="165">1pF</text>
<text x="39.1" y="170.3">8.2nH</text>
<text x="49.8" y="172.1">L7</text>
<text x="62.2" y="172.1">2.7nH</text>
<text x="193.8" y="170.3">C55</text>
<text x="193.8" y="173.9">100nF</text>
<text x="42.7" y="186.3">C53</text>
<text x="42.7" y="189.9">4.7pF</text>
<text x="49.8" y="186.3">C52</text>
<text x="49.8" y="189.9">2.2nF</text>
</g>
<g font-size="1.6" fill="#f00">
<text x="3.2" y="50.5">2</text>
<text x="18.3" y="50.5">STM32_SPI1_CE</text>
<text x="94.6" y="52.8">NRF24L01_ANT1</text>
<text x="94.6" y="49.2">NRF24L01_VDD_PA</text>
<text x="3.2" y="54.1">2</text>
<text x="3.2" y="57.6">2</text>
<text x="18.3" y="54.1">STM32_SPI1_CS_N</text>
<text x="18.3" y="57.6">STM32_SPI1_SCK</text>
<text x="94.6" y="56.3">NRF24L01_ANT2</text>
<text x="3.2" y="61.2">2</text>
<text x="3.2" y="64.7">2</text>
<text x="18.3" y="61.2">STM32_SPI1_MISO</text>
<text x="18.3" y="64.7">STM32_SPI1_MOSI</text>
<text x="3.2" y="68.3">2</text>
<text x="18.3" y="68.3">NRF24L01_IRQ</text>
<text x="37.7" y="77.7">NRF24L01_XC2</text>
<text x="185.2" y="77.7">MPU6050_AD0</text>
<text x="37.7" y="81.2">NRF24L01_XC1</text>
<text x="185.5" y="89.6">MPU6050_INT</text>
<text x="251" y="84.8">MPU6050_SCL</text>
<text x="251" y="88.3">MPU6050_SDA</text>
<text x="12.8" y="116.8">NRF24L01_XC1</text>
<text x="55.5" y="116.8">NRF24L01_XC2_R</text>
<text x="85.7" y="116.8">NRF24L01_XC2</text>
<text x="163.6" y="116.3">2,3</text>
<text x="163.6" y="119.8">2,3</text>
<text x="180.1" y="116.3">STM32_I2C1_SCL</text>
<text x="180.1" y="119.8">STM32_I2C1_SDA</text>
<text x="217.3" y="115">MPU6050_SCL R5</text>
<text x="217.3" y="118.6">MPU6050_SDA R6</text>
<text x="165" y="123.4">2</text>
<text x="180.1" y="123.4">MPU6050_INT_R</text>
<text x="217.3" y="122.1">MPU6050_INT</text>
<text x="217.3" y="125.7">MPU6050_AD0 R46</text>
<text x="163.6" y="141.2">2,3</text>
<text x="180.1" y="141.2">STM32_I2C1_SCL</text>
<text x="217.3" y="139.9">MS5611_SCL</text>
<text x="217.3" y="143.5">MS5611_SDA</text>
<text x="163.6" y="144.7">2,3</text>
<text x="180.1" y="144.7">STM32_I2C1_SDA</text>
<text x="19.9" y="155.9">NRF24L01_ANT2</text>
<text x="238.6" y="157.7">MS5611_SCL</text>
<text x="238.6" y="161.2">MS5611_SDA</text>
<text x="19.9" y="171.9">NRF24L01_ANT1</text>
<text x="19.9" y="182.6">NRF24L01_VDD_PA</text>
</g>
<g font-size="1.6" fill="#004080">
<text x="57.8" y="50.5">CE</text>
<text x="79.9" y="50.5">VDD_PA</text>
<text x="207.1" y="50.5">CLKIN</text>
<text x="239.3" y="50.5">VDD</text>
<text x="57.8" y="54.1">CS_N</text>
<text x="57.8" y="57.6">SCK</text>
<text x="82.2" y="54.1">ANT1</text>
<text x="82.2" y="57.6">ANT2</text>
<text x="207.1" y="54.1">NC_1</text>
<text x="207.1" y="57.6">NC_2</text>
<text x="238.6" y="54.1">NC_5</text>
<text x="238.6" y="57.6">NC_6</text>
<text x="57.8" y="61.2">MOSI</text>
<text x="57.8" y="64.7">MISO</text>
<text x="81.3" y="61.2">VSS_2</text>
<text x="82.9" y="64.7">VDD</text>
<text x="207.1" y="61.2">NC_3</text>
<text x="207.1" y="64.7">NC_4</text>
<text x="238.6" y="61.2">NC_7</text>
<text x="238.6" y="64.7">NC_8</text>
<text x="57.8" y="68.3">IRQ</text>
<text x="57.8" y="71.8">VDD_1</text>
<text x="81.3" y="71.8">VSS_3</text>
<text x="82.6" y="68.3">IREF</text>
<text x="207.1" y="68.3">AUX_DA</text>
<text x="207.1" y="71.8">AUX_CL</text>
<text x="236.6" y="71.8">RESV_1</text>
<text x="239.1" y="68.3">GND</text>
<text x="57.8" y="75.4">VSS_1</text>
<text x="81.1" y="75.4">VDD_2</text>
<text x="207.1" y="75.4">VLOGIC</text>
<text x="237.1" y="75.4">CPOUT</text>
<text x="57.8" y="79">XC2</text>
<text x="57.8" y="82.5">XC1</text>
<text x="81.3" y="82.5">VSS_4</text>
<text x="81.7" y="79">DVDD</text>
<text x="207.1" y="79">AD0_SDO</text>
<text x="207.1" y="82.5">REGOUT</text>
<text x="236.6" y="79">RESV_2</text>
<text x="236.6" y="82.5">RESV_3</text>
<text x="207.1" y="86.1">FSYNC</text>
<text x="207.1" y="89.6">INT</text>
<text x="234.4" y="86.1">SCK_SCLK</text>
<text x="235.9" y="89.6">SDA_SDI</text>
<text x="32.9" y="118.1">XI</text>
<text x="44.8" y="118.1">XO</text>
<text x="32.9" y="123.4">GND_1</text>
<text x="41.8" y="123.4">GND_2</text>
<text x="210.7" y="159">VDD</text>
<text x="226.1" y="159">SCLK</text>
<text x="210.7" y="162.5">PS</text>
<text x="210.7" y="166.1">GND</text>
<text x="223.9" y="162.5">SDI/SDA</text>
<text x="226.8" y="166.1">SDO</text>
<text x="210.7" y="169.6">CSB_1</text>
<text x="225.2" y="169.6">CSB_2</text>
</g>
</svg>
